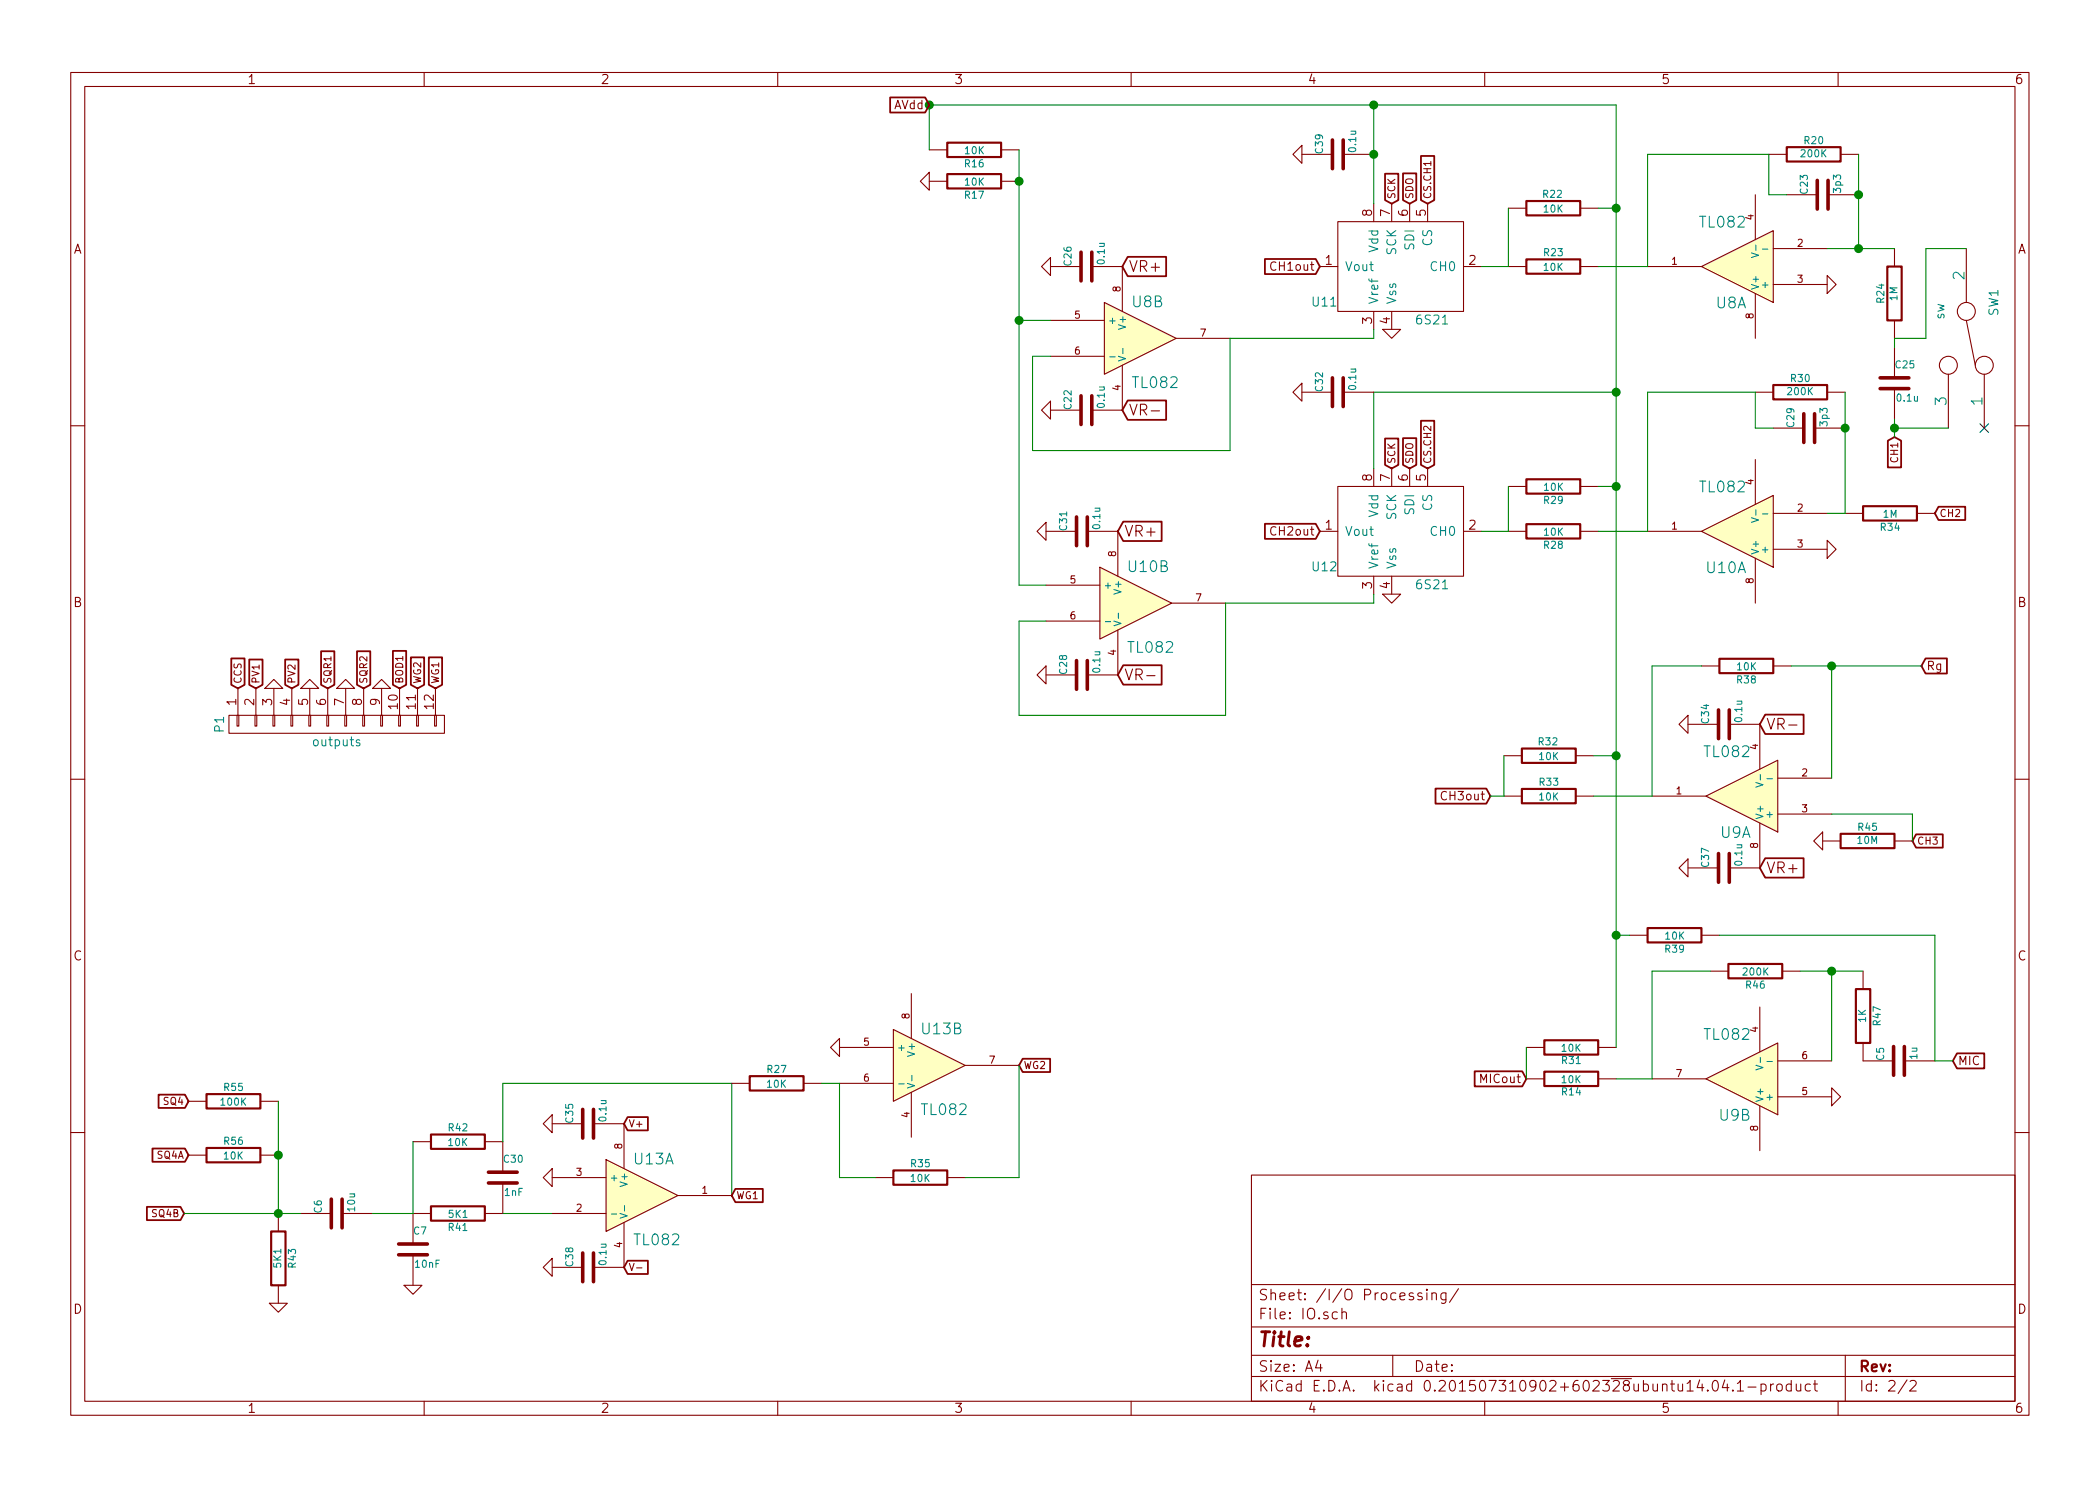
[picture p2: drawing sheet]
<svg xmlns="http://www.w3.org/2000/svg" width="297mm" height="210mm" viewBox="0 0 297 210" stroke-linecap="round" stroke-linejoin="round" font-family="sans-serif">
<g fill="none" stroke="#840000" stroke-width=".15">
<path d="M10 10.3h277v189.9h-277zM12 12.2h273v186.1h-273zM60 10.3v1.9M110 10.3v1.9M160 10.3v1.9M210 10.3v1.9M260 10.3v1.9M130.2 25.6l1.2-1.2v2.5zM131.4 21.2h2.6M131.4 25.6h2.6M141.6 21.2h2.5M141.6 25.6h2.5"/>
<path d="M148.6 36.4v2.6l-1.3-1.3zM148.6 37.7h4.3M154.4 37.7h4.3v6.4M182.9 21.8l1.2-1.2v2.5zM184.1 21.8h4.4M186.7 37.7h2.5M189.2 31.4h17.8v12.7h-17.8zM190 21.8h4.3M194.3 28.8v2.6M196.8 28.8v2.6M199.4 28.8v2.6M201.9 28.8v2.6"/>
<path d="M207 37.7h2.5M213.4 29.5h2.5M213.4 37.7h2.5M223.5 29.5h2.6M223.5 37.7h2.6M233 37.7h7.7M240.7 37.7l10.1-5.1v10.2zM248.3 27.6v6.3M250.2 21.8h2.5M250.8 35.2h7.6M252.7 27.6h4.3M258.4 39l1.3 1.3-1.3 1.2z"/>
<path d="M258.6 27.6h4.3M260.3 21.8h2.6M268 35.2v2.5M278.1 35.2v7.6M148.6 56.8v2.5l-1.3-1.3zM148.6 58h4.3M148.6 45.3h7.6M148.6 50.4h7.6M156.2 42.8l10.2 5.1-10.2 5.1zM158.7 51.7v6.3h-4.3M162.8 58.1h1.2M166.4 47.9h7.6"/>
<path d="M182.9 55.5l1.2-1.3v2.6zM184.1 55.5h4.4M190 55.5h4.3M194.3 44.1v2.5M195.6 46.6h2.5l-1.3 1.3zM196.8 44.1v2.5M248.3 55.5h2.5M248.3 41.5v6.4M250.8 40.3h7.6M258.4 55.5h2.6M268 45.3v2.6M268 49.1v4.4"/>
<path d="M268 55v4.3M275.6 53v7.6M278.1 45.3l1.3 6.4M280.7 53v7.6M10 60.2h2M148 73.9v2.5l-1.3-1.2zM148 75.2h4.3M153.8 75.2h4.3v6.3M186.7 75.2h2.5M189.2 68.8h17.8v12.7h-17.8zM194.3 66.3v2.5M196.8 66.3v2.5"/>
<path d="M199.4 66.3v2.5M201.9 66.3v2.5M207 75.2h2.5M213.4 75.2h2.5M213.4 68.8h2.5M223.5 75.2h2.6M223.5 68.8h2.6M233 75.2h7.7M240.7 75.2l10.1-5.1v10.2zM248.3 65v6.4M248.3 79v6.3M250.8 72.6h7.6"/>
<path d="M250.8 60.6h4.3M250.8 77.7h7.6M256.7 60.6h4.3M258.4 76.4l1.3 1.3-1.3 1.3zM261 72.6h2.5M271.1 72.6h2.6M285 60.2h2M33.7 97.4v3.8M36.2 97.4v3.8M37.5 97.4l1.2-1.3 1.3 1.3zM38.7 97.4v3.8M41.3 97.4v3.8"/>
<path d="M42.5 97.4l1.3-1.3 1.3 1.3zM43.8 97.4v3.8M46.4 97.4v3.8M47.6 97.4l1.3-1.3 1.3 1.3zM48.9 97.4v3.8M51.4 97.4v3.8M52.7 97.4l1.3-1.3 1.2 1.3zM54 97.4v3.8M56.5 97.4v3.8M59.1 97.4v3.8M61.6 97.4v3.8M148 94.2v2.6l-1.3-1.3z"/>
<path d="M148 95.5h4.3M148 82.8h7.6M148 87.9h7.6M155.6 80.3l10.1 5-10.1 5.1zM158.1 89.1v6.4h-4.3M162.2 95.6h1.2M165.7 85.3h7.7M194.3 81.5v2.6M195.6 84.1h2.5l-1.3 1.2zM196.8 81.5v2.6M240.7 94.2h2.5M250.8 94.2h2.6"/>
<path d="M10 110.3h2M32.4 101.2h30.5v2.6h-30.5zM33.5 101.2h.3v1.5h-.3zM36.1 101.2h.2v1.5h-.2zM38.6 101.2h.3v1.5h-.3zM41.1 101.2h.3v1.5h-.3zM43.7 101.2h.2v1.5h-.2zM46.2 101.2h.3v1.5h-.3zM48.8 101.2h.2v1.5h-.2zM51.3 101.2h.3v1.5h-.3zM53.8 101.2h.3v1.5h-.3zM56.4 101.2h.2v1.5h-.2z"/>
<path d="M58.9 101.2h.3v1.5h-.3zM61.5 101.2h.2v1.5h-.2zM212.7 106.9h2.6M212.7 112.6h2.6M222.9 106.9h2.5M222.9 112.6h2.5M233.7 112.6h7.6M237.5 102.5l1.3-1.3v2.6zM238.8 102.5h4.3M241.3 112.6l10.2-5v10.1zM244.6 102.5h4.3v6.3M248.9 116.5v6.3h-4.3"/>
<path d="M251.5 110.1h7.6M251.5 115.2h7.6M253 102.6h1.2M256.5 119l1.3-1.3v2.6zM257.8 119h2.5M268 119h2.5M285 110.3h2M230.5 132.3h2.5M237.5 122.8l1.3-1.3v2.6zM238.8 122.8h4.3M240.7 132.3h2.5M241.9 137.4h2.6"/>
<path d="M252.1 137.4h2.5M263.5 137.4v2.5M26.7 155.8h2.5M36.8 155.8h2.6M76.8 159l1.3-1.3v2.6zM78.1 159h4.3M83.9 159h4.4v6.3M103.5 153.3h2.5M113.7 153.3h2.5M118.7 146.9v2.6l-1.2-1.3zM118.7 148.2h7.7M118.7 153.3h7.7"/>
<path d="M126.4 145.7l10.1 5-10.1 5.1zM128.9 140.6v6.3M128.9 154.6v6.3M136.5 150.7h7.6M215.9 152.6h2.5M215.9 148.2h2.5M226.1 152.6h2.5M226.1 148.2h2.5M233.7 152.6h7.6M241.3 152.6l10.2-5v10.1zM248.9 142.5v6.3M248.9 156.5v6.3"/>
<path d="M251.5 155.2h7.6M251.5 150.1h7.6M259.1 153.9l1.2 1.3-1.2 1.3zM263.5 147.6v2.5h4.3M269.4 150.1h4.3M10 160.2h2M26.7 163.4h2.5M36.8 163.4h2.6M39.4 171.7v2.5M42.5 171.7h4.4M48.4 171.7h4.3M58.4 177.5v4.4"/>
<path d="M58.4 161.5h2.6M61 171.7h-2.6v4.3M68.6 161.5h2.5v4.4M71.1 167.4v4.3h-2.5M76.8 166.6l1.3-1.3v2.6zM76.8 179.3l1.3-1.3v2.6zM78.1 171.7h7.6M78.1 179.3h4.3M78.1 166.6h7.6M85.7 164.1l10.2 5.1-10.2 5zM88.3 173v6.3h-4.4M89 178.8l.4 1 .3-1"/>
<path d="M90 179.4h.8M95.9 169.2h7.6M123.8 166.6h2.6M134 166.6h2.5M177 166.3h108v32h-108zM285 160.2h2M38.1 184.4h2.5l-1.2 1.3zM39.4 181.9v2.5M57.1 181.9h2.6l-1.3 1.2zM60 198.3v1.9M110 198.3v1.9M160 198.3v1.9"/>
<path d="M177 194.8h108M177 191.8h108M177 187.8h108M177 181.8h108M186.4 192.5l-.3 1h.9M186.8 193v1M189.2 185.7l-.5-.1-.3 .3 .1 .6 .2 .1 .5-.1M189.8 185.7a.38 .38 0 0 1 .6 .1v.8M189.8 185.1v1.5M197 191.8v3M201.1 183a.37 .37 0 0 0-.6 .1v.1a.54 .54 0 0 0 .6 .3l.1 .1-.1 .2-.1 .1-.5-.1M201.8 182.4v.1v.1l.1-.1-.1-.1v.2"/>
<path d="M201.8 182.9v1M202.5 183.1a.38 .38 0 0 1 .7 0v.8M202.5 182.9v1M204.5 182.9v1.2a.39 .39 0 0 1-.6 .2M204.5 183l-.4-.1-.3 .3 .1 .6 .2 .1 .4-.1M206.3 182.3l-1.3 2M210 198.3v1.9M242.3 195.5a.35 .35 0 0 1 .4-.2 .35 .35 0 0 1 .3 .3 .77 .77 0 0 1-.5 1.2 .9 .9 0 0 1-.2-1.3zM244 195.2l-.4 1.1h1M244.3 195.8v1M245.1 196.7h.1l-.1 .1-.1-.1h.1v.1M245.7 195.8l.5-.5v1.5"/>
<path d="M245.7 196.8h.9M247.2 196.3h1.2M249.1 195.9a.48 .48 0 0 1 .6 .1l.1 .1-.1 .6a.48 .48 0 0 1-.6 0M249.1 195.8v1.5M250.4 195.8v1M250.9 195.8l-.3 .1-.2 .2M251.4 196a.41 .41 0 0 1 .7 .1v.4a.41 .41 0 0 1-.4 .3 .41 .41 0 0 1-.4-.3zM253.4 195.9l-.5-.1-.2 .3v.6l.2 .1 .5-.1M253.4 195.3v1.5M254.1 195.8l.1 .9a.4 .4 0 0 0 .5 0M254.7 195.8v1M256.1 195.9l-.5-.1-.3 .3 .1 .6 .2 .1 .5-.1"/>
<path d="M256.5 195.8h.6M256.7 195.3v1.3l.2 .2h.2M260 198.3v1.9M261 191.8v6.5M269.7 195.2l-1.2 2M270.2 195.5l.2-.2 .5 .1a.37 .37 0 0 1 .1 .6l-.9 .8h.9"/>
<circle cx="275.6" cy="51.7" r="1.27"/>
<circle cx="278.1" cy="44.1" r="1.27"/>
<circle cx="280.7" cy="51.7" r="1.27"/>
</g>
<g fill="none" stroke="#840000" stroke-width=".3">
<path d="M134 20.2h7.6v2h-7.6zM134 24.6h7.6v2.1h-7.6zM215.9 28.4h7.6v2.1h-7.6zM215.9 36.7h7.6v2h-7.6zM252.7 20.8h7.6v2.1h-7.6zM267 37.7h2v7.6h-2zM250.8 54.5h7.6v2h-7.6zM215.9 74.2h7.6v2h-7.6zM215.9 67.8h7.6v2h-7.6zM263.5 71.6h7.6v2.1h-7.6zM243.2 93.2h7.6v2h-7.6zM215.3 105.9h7.6v2h-7.6z"/>
<path d="M215.3 111.6h7.6v2.1h-7.6zM260.3 118h7.7v2h-7.7zM233 131.3h7.7v2h-7.7zM244.5 136.4h7.6v2h-7.6zM262.5 139.9h2v7.7h-2zM29.2 154.8h7.6v2h-7.6zM106 152.3h7.7v2h-7.7zM218.4 151.6h7.7v2.1h-7.7zM218.4 147.2h7.7v2h-7.7zM29.2 162.4h7.6v2.1h-7.6zM38.4 174.2h2v7.7h-2zM61 160.5h7.6v2.1h-7.6z"/>
<path d="M61 170.7h7.6v2h-7.6zM126.4 165.6h7.6v2h-7.6z"/>
</g>
<g fill="none" stroke="#840000" stroke-width=".51">
<path d="M188.5 19.8v4.1M190 19.8v4.1M152.9 35.7v4M154.4 35.7v4M257 25.5v4.1M258.6 25.5v4.1M152.9 56v4.1M154.4 56v4.1M188.5 53.5v4M190 53.5v4M255.1 58.5v4.1M256.7 58.5v4.1"/>
<path d="M265.9 55h4.1M265.9 53.5h4.1M152.3 73.1v4.1M153.8 73.1v4.1M152.3 93.5v4M153.8 93.5v4M243.1 100.5v4M244.6 100.5v4M243.1 120.8v4M244.6 120.8v4M82.4 157v4M83.9 157v4"/>
<path d="M267.8 148.1v4M269.4 148.1v4M46.9 169.7v4M48.4 169.7v4M56.4 177.5h4.1M56.4 176h4.1M69.1 167.4h4.1M69.1 165.9h4.1M82.4 177.3v4.1M83.9 177.3v4.1"/>
</g>
<g fill="#ffffc2" stroke="#ffffc2" stroke-width=".14">
<path d="M240.7 75.2l10.1-5.1v10.2z"/>
<path d="M155.6 80.3l10.1 5-10.1 5.1z"/>
<path d="M240.7 37.7l10.1-5.1v10.2z"/>
<path d="M156.2 42.8l10.2 5.1-10.2 5.1z"/>
<path d="M241.3 112.6l10.2-5v10.1z"/>
<path d="M241.3 152.6l10.2-5v10.1z"/>
<path d="M126.4 145.7l10.1 5-10.1 5.1z"/>
<path d="M85.7 164.1l10.2 5.1-10.2 5z"/>
</g>
<g fill="none" stroke="#008484" stroke-width=".15">
<path d="M247.7 35.8l1 .3-1 .3M248.4 34.7v.7M249.3 35.2h.8M157 50.5h.7M158.2 50.4l1 .3-1 .4M158.8 49.3v.8M247.7 73.2l1 .4-1 .3M248.4 72.1v.8M249.3 72.7h.8M156.3 88h.8M157.6 87.9l1 .3-1 .3M158.2 86.8v.7"/>
<path d="M50.9 104.7h-.3l-.2 .1v.2l.5 .2v.3h-.2h-.3M248.4 110.7l1 .3-1 .4M249 109.6v.8M249.9 110.2h.8M127.1 153.4h.8M128.3 153.3l1.1 .3-1.1 .3M129 152.2v.7M248.4 150.7l1 .3-1 .4M249 149.6v.8M249.9 150.2h.8M86.5 171.8h.7M87.7 171.7l1 .3-1 .4"/>
<path d="M88.3 170.6v.7"/>
</g>
<g fill="none" stroke="#840000" stroke-width=".25">
<path d="M125.9 13.8h5l.5 1.1-.5 1h-5zM159.5 36.3h5.4v2.8h-5.4l-.8-1.4zM178.9 36.6h7.2l.6 1.1-.6 1.1h-7.2zM195.9 24.6h1.9v3.7l-1 .5-.9-.5zM198.5 24.5h1.8v3.8l-.9 .5-.9-.5zM201 22.1h1.9v6.2l-1 .5-.9-.5zM159.5 56.7h5.4v2.7h-5.4l-.8-1.4zM201 59.5h1.9v6.3l-1 .5-.9-.5zM158.9 73.8h5.4v2.7h-5.4l-.8-1.3zM178.9 74.1h7.2l.6 1.1-.6 1h-7.2zM195.9 62h1.9v3.8l-1 .5-.9-.5zM198.5 62h1.8v3.8l-.9 .5-.9-.5z"/>
<path d="M267 62.4l1-.6 .9 .6v3.7h-1.9zM274.2 71.7h3.8v1.9h-3.8l-.5-1zM32.7 93.2h1.9v3.7l-.9 .5-1-.5zM35.3 93.3h1.8v3.6l-.9 .5-.9-.5zM40.3 93.3h1.9v3.6l-.9 .5-1-.5zM45.4 92.1h1.9v4.8l-.9 .5-1-.5zM50.5 92.1h1.9v4.8l-1 .5-.9-.5zM55.6 92.1h1.9v4.8l-1 .5-.9-.5zM58.1 93h1.9v3.9l-.9 .5-1-.5zM60.7 93h1.8v3.9l-.9 .5-.9-.5zM158.9 94.1h5.4v2.8h-5.4l-.8-1.4zM272.4 93.2h3v2.1h-3l-.6-1.1z"/>
<path d="M203 111.6h7.2l.6 1-.6 1.1h-7.2zM249.7 101.1h5.4v2.8h-5.4l-.8-1.4zM271 118.1h3.8v1.8h-3.8l-.5-.9zM249.7 121.4h5.4v2.8h-5.4l-.8-1.4zM22.4 154.9h3.8l.5 .9-.5 1h-3.8zM88.8 158.1h2.8v1.8h-2.8l-.5-.9zM144.7 149.8h3.8v1.9h-3.8l-.6-1zM208.6 151.6h6.7l.6 1-.6 1.1h-6.7zM276.8 149h3.9v2.2h-3.9l-.6-1.1zM20.8 170.8h4.7l.5 .9-.5 .9h-4.7zM21.6 162.5h4.6l.5 .9-.5 1h-4.6zM88.8 178.4h2.8v1.9h-2.8l-.5-1z"/>
<path d="M104 168.2h3.9v1.9h-3.9l-.5-.9z"/>
</g>
<g fill="none" stroke="#008400" stroke-width=".15">
<path d="M194.3 14.9v13.9M131.4 21.2v-6.3h97.2v133.3M144.1 21.2v61.6h3.9M213.4 29.5v8.2h-3.9M226.1 29.5h2.5M252.7 27.6h-2.5v-5.8h-17.2v15.9h-6.9M258.4 35.2h9.6M262.9 21.8v13.4M278.1 35.2h-5.7v12.7h-4.4v1.2M144.1 45.3h4.5M194.3 46.6v1.3h-20.3v15.8h-28v-13.3h2.6M228.6 55.5h-34.3v10.8"/>
<path d="M261 55.5v17.1h-2.6M268 59.3v2.5M213.4 68.8v6.4h-3.9M226.1 68.8h2.5M250.8 60.6h-2.5v-5.1h-15.3v19.7h-6.9M268 60.6h7.6M194.3 84.1v1.2h-20.9v15.9h-29.3v-13.3h3.9M240.7 94.2h-7v18.4h-8.3M253.4 94.2h18.4M259.1 94.2v15.9M212.7 106.9v5.7h-1.9M225.4 106.9h3.2"/>
<path d="M259.1 115.2h11.4v3.8M228.6 132.3h1.9M241.9 137.4h-8.2v15.2h-5.1M243.2 132.3h30.5v17.8h2.5M254.6 137.4h8.9M259.1 137.4v12.7M39.4 155.8v15.3M116.2 153.3h2.5v13.3h5.1M144.1 150.7v15.9h-7.6M215.9 148.2v4.4M26 171.7h16.5M58.4 161.5v10.2h-5.7"/>
<path d="M71.1 171.7h7M71.1 161.5v-8.2h32.4v15.9"/>
</g>
<g fill="#008400" stroke="#008400" stroke-width=".25">
<circle cx="261" cy="60.6" r=".51"/>
<circle cx="262.9" cy="27.6" r=".51"/>
<circle cx="259.1" cy="137.4" r=".51"/>
<circle cx="131.4" cy="14.9" r=".51"/>
<circle cx="144.1" cy="25.6" r=".51"/>
<circle cx="228.6" cy="29.5" r=".51"/>
<circle cx="194.3" cy="14.9" r=".51"/>
<circle cx="228.6" cy="68.8" r=".51"/>
<circle cx="228.6" cy="55.5" r=".51"/>
<circle cx="144.1" cy="45.3" r=".51"/>
<circle cx="228.6" cy="132.3" r=".51"/>
<circle cx="228.6" cy="106.9" r=".51"/>
<circle cx="259.1" cy="94.2" r=".51"/>
<circle cx="194.3" cy="21.8" r=".51"/>
<circle cx="262.9" cy="35.2" r=".51"/>
<circle cx="268" cy="60.6" r=".51"/>
<circle cx="39.4" cy="171.7" r=".51"/>
<circle cx="39.4" cy="163.4" r=".51"/>
</g>
<path d="M280.1 60l1.2 1.2M281.3 60l-1.2 1.2" fill="none" stroke="#000084" stroke-width=".15"/>
<text font-size="2.8" fill="#840000" x="178" y="190.5">Title:</text>
<g font-size="2.1" fill="#008484">
<text x="240.6" y="32.2">TL082</text>
<text x="277.9" y="39.6" transform="rotate(-90 277.9 39.6)">2</text>
<text x="160.2" y="43.5">U8B</text>
<text x="242.7" y="43.6">U8A</text>
<text x="160.3" y="54.9">TL082</text>
<text x="275.3" y="57.3" transform="rotate(-90 275.3 57.3)">3</text>
<text x="280.4" y="57.3" transform="rotate(-90 280.4 57.3)">1</text>
<text x="240.6" y="69.7">TL082</text>
<text x="159.7" y="80.9">U10B</text>
<text x="241.4" y="81.1">U10A</text>
<text x="159.7" y="92.4">TL082</text>
<text x="241.2" y="107.1">TL082</text>
<text x="243.4" y="118.6">U9A</text>
<text x="130.5" y="146.3">U13B</text>
<text x="241.2" y="147.1">TL082</text>
<text x="130.5" y="157.8">TL082</text>
<text x="243.3" y="158.6">U9B</text>
<text x="89.7" y="164.8">U13A</text>
<text x="89.8" y="176.2">TL082</text>
</g>
<g font-size="2.1" fill="#840000">
<text x="159.7" y="38.5">VR+</text>
<text x="159.7" y="58.8">VR-</text>
<text x="159" y="75.9">VR+</text>
<text x="159" y="96.3">VR-</text>
<text x="249.8" y="103.2">VR-</text>
<text x="249.8" y="123.6">VR+</text>
<text x="178" y="184">Sheet: /I/O Processing/</text>
<text x="178" y="186.7">File: IO.sch</text>
<text x="178" y="196.9">KiCad E.D.A. kicad 0.201507310902+602328ubuntu14.04.1-product</text>
<text x="178" y="194.1">Size: A4</text>
<text x="200" y="194.1">Date:</text>
<text x="263" y="194.1">Rev:</text>
<text x="263" y="196.9">Id: 2/2</text>
</g>
<g font-size="1.8" fill="#840000">
<text x="35" y="11.9">1</text>
<text x="85" y="11.9">2</text>
<text x="135" y="11.9">3</text>
<text x="185" y="11.9">4</text>
<text x="235" y="11.9">5</text>
<text x="285" y="11.9">6</text>
<text x="10.4" y="35.9">A</text>
<text x="194.1" y="30.6" transform="rotate(-90 194.1 30.6)">8</text>
<text x="196.6" y="30.6" transform="rotate(-90 196.6 30.6)">7</text>
<text x="199.1" y="30.6" transform="rotate(-90 199.1 30.6)">6</text>
<text x="201.7" y="30.6" transform="rotate(-90 201.7 30.6)">5</text>
<text x="285.4" y="35.9">A</text>
<text x="187.5" y="37.5">1</text>
<text x="207.8" y="37.5">2</text>
<text x="194.1" y="45.8" transform="rotate(-90 194.1 45.8)">3</text>
<text x="196.6" y="45.8" transform="rotate(-90 196.6 45.8)">4</text>
<text x="194.1" y="68" transform="rotate(-90 194.1 68)">8</text>
<text x="196.6" y="68" transform="rotate(-90 196.6 68)">7</text>
<text x="199.1" y="68" transform="rotate(-90 199.1 68)">6</text>
<text x="201.7" y="68" transform="rotate(-90 201.7 68)">5</text>
<text x="187.5" y="74.9">1</text>
<text x="207.8" y="74.9">2</text>
<text x="194.1" y="83.3" transform="rotate(-90 194.1 83.3)">3</text>
<text x="196.6" y="83.3" transform="rotate(-90 196.6 83.3)">4</text>
<text x="10.4" y="85.9">B</text>
<text x="285.4" y="85.9">B</text>
<text x="33.4" y="99.8" transform="rotate(-90 33.4 99.8)">1</text>
<text x="35.9" y="99.8" transform="rotate(-90 35.9 99.8)">2</text>
<text x="38.5" y="99.8" transform="rotate(-90 38.5 99.8)">3</text>
<text x="41" y="99.8" transform="rotate(-90 41 99.8)">4</text>
<text x="43.6" y="99.8" transform="rotate(-90 43.6 99.8)">5</text>
<text x="46.1" y="99.8" transform="rotate(-90 46.1 99.8)">6</text>
<text x="48.6" y="99.8" transform="rotate(-90 48.6 99.8)">7</text>
<text x="51.2" y="99.8" transform="rotate(-90 51.2 99.8)">8</text>
<text x="53.7" y="99.8" transform="rotate(-90 53.7 99.8)">9</text>
<text x="56.3" y="100.3" transform="rotate(-90 56.3 100.3)">10</text>
<text x="58.8" y="100.3" transform="rotate(-90 58.8 100.3)">11</text>
<text x="61.3" y="100.3" transform="rotate(-90 61.3 100.3)">12</text>
<text x="10.4" y="135.9">C</text>
<text x="285.4" y="135.9">C</text>
<text x="10.4" y="185.9">D</text>
<text x="285.4" y="185.9">D</text>
<text x="35" y="199.9">1</text>
<text x="85" y="199.9">2</text>
<text x="135" y="199.9">3</text>
<text x="185" y="199.9">4</text>
<text x="235" y="199.9">5</text>
<text x="285" y="199.9">6</text>
</g>
<g font-size="1.8" fill="#008484">
<text x="194.9" y="35.7" transform="rotate(-90 194.9 35.7)">Vdd</text>
<text x="200" y="35.3" transform="rotate(-90 200 35.3)">SDI</text>
<text x="202.6" y="34.8" transform="rotate(-90 202.6 34.8)">CS</text>
<text x="190.2" y="38.3">Vout</text>
<text x="197.5" y="36.1" transform="rotate(-90 197.5 36.1)">SCK</text>
<text x="202.5" y="38.3">CH0</text>
<text x="185.7" y="43.4">U11</text>
<text x="194.9" y="43" transform="rotate(-90 194.9 43)">Vref</text>
<text x="197.5" y="43" transform="rotate(-90 197.5 43)">Vss</text>
<text x="200.5" y="45.9">6S21</text>
<text x="275" y="45.2" transform="rotate(-90 275 45.2)">sw</text>
<text x="282.7" y="44.7" transform="rotate(-90 282.7 44.7)">SW1</text>
<text x="190.2" y="75.8">Vout</text>
<text x="194.9" y="73.2" transform="rotate(-90 194.9 73.2)">Vdd</text>
<text x="197.5" y="73.6" transform="rotate(-90 197.5 73.6)">SCK</text>
<text x="200" y="72.8" transform="rotate(-90 200 72.8)">SDI</text>
<text x="202.5" y="75.8">CH0</text>
<text x="202.6" y="72.3" transform="rotate(-90 202.6 72.3)">CS</text>
<text x="185.7" y="80.8">U12</text>
<text x="194.9" y="80.5" transform="rotate(-90 194.9 80.5)">Vref</text>
<text x="197.5" y="80.5" transform="rotate(-90 197.5 80.5)">Vss</text>
<text x="200.5" y="83.4">6S21</text>
<text x="31.7" y="103.6" transform="rotate(-90 31.7 103.6)">P1</text>
<text x="44.4" y="105.6">outputs</text>
</g>
<g font-size="1.7" fill="#840000">
<text x="126.4" y="15.4">AVdd</text>
<text x="180" y="38.3">CH1out</text>
<text x="180" y="75.8">CH2out</text>
<text x="272.5" y="94.8">Rg</text>
<text x="204.2" y="113.2">CH3out</text>
<text x="209.5" y="153.2">MICout</text>
<text x="277" y="150.7">MIC</text>
</g>
<g font-size="1.4" fill="#008484">
<text x="136.5" y="23.7">R16</text>
<text x="136.5" y="21.8">10K</text>
<text x="187.1" y="21.7" transform="rotate(-90 187.1 21.7)">C39</text>
<text x="191.8" y="21.4" transform="rotate(-90 191.8 21.4)">0.1u</text>
<text x="254.8" y="22.2">200K</text>
<text x="255.2" y="20.4">R20</text>
<text x="136.5" y="28.1">R17</text>
<text x="136.5" y="26.3">10K</text>
<text x="218.3" y="28">R22</text>
<text x="255.7" y="27.4" transform="rotate(-90 255.7 27.4)">C23</text>
<text x="260.4" y="27.2" transform="rotate(-90 260.4 27.2)">3p3</text>
<text x="218.4" y="30.1">10K</text>
<text x="151.6" y="37.5" transform="rotate(-90 151.6 37.5)">C26</text>
<text x="156.3" y="37.3" transform="rotate(-90 156.3 37.3)">0.1u</text>
<text x="218.4" y="38.3">10K</text>
<text x="218.4" y="36.2">R23</text>
<text x="248.8" y="41" transform="rotate(-90 248.8 41)">V+</text>
<text x="249.5" y="40.8">+</text>
<text x="156.7" y="45.8">+</text>
<text x="159.3" y="46.3" transform="rotate(-90 159.3 46.3)">V+</text>
<text x="266.5" y="42.8" transform="rotate(-90 266.5 42.8)">R24</text>
<text x="268.4" y="42.5" transform="rotate(-90 268.4 42.5)">1M</text>
<text x="268.1" y="52.1">C25</text>
<text x="151.6" y="57.9" transform="rotate(-90 151.6 57.9)">C22</text>
<text x="156.3" y="57.6" transform="rotate(-90 156.3 57.6)">0.1u</text>
<text x="187.1" y="55.3" transform="rotate(-90 187.1 55.3)">C32</text>
<text x="191.8" y="55.1" transform="rotate(-90 191.8 55.1)">0.1u</text>
<text x="252.9" y="55.9">200K</text>
<text x="253.3" y="54">R30</text>
<text x="268.4" y="56.8">0.1u</text>
<text x="253.8" y="60.4" transform="rotate(-90 253.8 60.4)">C29</text>
<text x="258.5" y="60.2" transform="rotate(-90 258.5 60.2)">3p3</text>
<text x="218.4" y="71.3">R29</text>
<text x="218.4" y="69.4">10K</text>
<text x="150.9" y="75" transform="rotate(-90 150.9 75)">C31</text>
<text x="155.6" y="74.7" transform="rotate(-90 155.6 74.7)">0.1u</text>
<text x="218.4" y="77.6">R28</text>
<text x="218.4" y="75.8">10K</text>
<text x="266" y="75.1">R34</text>
<text x="266.4" y="73.2">1M</text>
<text x="156.1" y="83.3">+</text>
<text x="158.6" y="83.8" transform="rotate(-90 158.6 83.8)">V+</text>
<text x="248.8" y="78.5" transform="rotate(-90 248.8 78.5)">V+</text>
<text x="249.5" y="78.2">+</text>
<text x="150.9" y="95.3" transform="rotate(-90 150.9 95.3)">C28</text>
<text x="155.6" y="95.1" transform="rotate(-90 155.6 95.1)">0.1u</text>
<text x="245.7" y="94.8">10K</text>
<text x="245.7" y="96.7">R38</text>
<text x="217.7" y="105.5">R32</text>
<text x="217.8" y="107.5">10K</text>
<text x="241.7" y="102.3" transform="rotate(-90 241.7 102.3)">C34</text>
<text x="246.4" y="102.1" transform="rotate(-90 246.4 102.1)">0.1u</text>
<text x="217.8" y="113.3">10K</text>
<text x="217.8" y="111.2">R33</text>
<text x="249.4" y="115.9" transform="rotate(-90 249.4 115.9)">V+</text>
<text x="250.1" y="115.7">+</text>
<text x="262.8" y="119.4">10M</text>
<text x="262.9" y="117.5">R45</text>
<text x="241.7" y="122.6" transform="rotate(-90 241.7 122.6)">C37</text>
<text x="246.4" y="122.4" transform="rotate(-90 246.4 122.4)">0.1u</text>
<text x="235.6" y="134.8">R39</text>
<text x="235.6" y="132.9">10K</text>
<text x="246.6" y="138">200K</text>
<text x="247" y="139.9">R46</text>
<text x="126.9" y="148.7">+</text>
<text x="129.4" y="149.2" transform="rotate(-90 129.4 149.2)">V+</text>
<text x="220.9" y="148.8">10K</text>
<text x="263.9" y="144.6" transform="rotate(-90 263.9 144.6)">1K</text>
<text x="266" y="145.1" transform="rotate(-90 266 145.1)">R47</text>
<text x="271.2" y="149.8" transform="rotate(-90 271.2 149.8)">1u</text>
<text x="31.7" y="154.4">R55</text>
<text x="108.5" y="153.9">10K</text>
<text x="108.6" y="151.8">R27</text>
<text x="220.9" y="153.3">10K</text>
<text x="221" y="155">R14</text>
<text x="221" y="150.5">R31</text>
<text x="249.4" y="156" transform="rotate(-90 249.4 156)">V+</text>
<text x="250.1" y="155.7">+</text>
<text x="266.5" y="150" transform="rotate(-90 266.5 150)">C5</text>
<text x="31.3" y="156.4">100K</text>
<text x="31.7" y="162">R56</text>
<text x="63.5" y="160.1">R42</text>
<text x="81.1" y="158.8" transform="rotate(-90 81.1 158.8)">C35</text>
<text x="85.8" y="158.6" transform="rotate(-90 85.8 158.6)">0.1u</text>
<text x="31.7" y="164.1">10K</text>
<text x="63.4" y="162.1">10K</text>
<text x="71.3" y="164.5">C30</text>
<text x="86.2" y="167.1">+</text>
<text x="88.8" y="167.6" transform="rotate(-90 88.8 167.6)">V+</text>
<text x="128.9" y="167.2">10K</text>
<text x="128.9" y="165.1">R35</text>
<text x="45.5" y="171.6" transform="rotate(-90 45.5 171.6)">C6</text>
<text x="50.2" y="171.3" transform="rotate(-90 50.2 171.3)">10u</text>
<text x="63.5" y="172.3">5K1</text>
<text x="71.4" y="169.2">1nF</text>
<text x="39.8" y="179.3" transform="rotate(-90 39.8 179.3)">5K1</text>
<text x="41.9" y="179.3" transform="rotate(-90 41.9 179.3)">R43</text>
<text x="58.5" y="174.7">C7</text>
<text x="58.8" y="179.4">10nF</text>
<text x="63.5" y="174.2">R41</text>
<text x="81.1" y="179.1" transform="rotate(-90 81.1 179.1)">C38</text>
<text x="85.8" y="178.9" transform="rotate(-90 85.8 178.9)">0.1u</text>
</g>
<g font-size="1.4" fill="#840000">
<text x="197.4" y="28.2" transform="rotate(-90 197.4 28.2)">SCK</text>
<text x="199.9" y="28.2" transform="rotate(-90 199.9 28.2)">SDO</text>
<text x="202.4" y="28.2" transform="rotate(-90 202.4 28.2)">CS.CH1</text>
<text x="248" y="31.1" transform="rotate(-90 248 31.1)">4</text>
<text x="254.3" y="34.9">2</text>
<text x="158.5" y="41.3" transform="rotate(-90 158.5 41.3)">8</text>
<text x="236.5" y="37.5">1</text>
<text x="254.3" y="40">3</text>
<text x="152" y="45.1">5</text>
<text x="169.8" y="47.6">7</text>
<text x="248" y="45.1" transform="rotate(-90 248 45.1)">8</text>
<text x="152" y="50.2">6</text>
<text x="158.5" y="55.2" transform="rotate(-90 158.5 55.2)">4</text>
<text x="197.4" y="65.6" transform="rotate(-90 197.4 65.6)">SCK</text>
<text x="199.9" y="65.6" transform="rotate(-90 199.9 65.6)">SDO</text>
<text x="202.4" y="65.6" transform="rotate(-90 202.4 65.6)">CS.CH2</text>
<text x="268.5" y="65.3" transform="rotate(-90 268.5 65.3)">CH1</text>
<text x="248" y="68.6" transform="rotate(-90 248 68.6)">4</text>
<text x="236.5" y="74.9">1</text>
<text x="254.3" y="72.4">2</text>
<text x="254.3" y="77.5">3</text>
<text x="274.3" y="73.1">CH2</text>
<text x="151.4" y="82.5">5</text>
<text x="157.9" y="78.7" transform="rotate(-90 157.9 78.7)">8</text>
<text x="248" y="82.5" transform="rotate(-90 248 82.5)">8</text>
<text x="151.4" y="87.6">6</text>
<text x="169.2" y="85.1">7</text>
<text x="157.9" y="92.7" transform="rotate(-90 157.9 92.7)">4</text>
<text x="34.2" y="96.7" transform="rotate(-90 34.2 96.7)">CCS</text>
<text x="36.7" y="96.7" transform="rotate(-90 36.7 96.7)">PV1</text>
<text x="41.8" y="96.7" transform="rotate(-90 41.8 96.7)">PV2</text>
<text x="46.9" y="96.7" transform="rotate(-90 46.9 96.7)">SQR1</text>
<text x="51.9" y="96.7" transform="rotate(-90 51.9 96.7)">SQR2</text>
<text x="57" y="96.7" transform="rotate(-90 57 96.7)">BOD1</text>
<text x="59.6" y="96.7" transform="rotate(-90 59.6 96.7)">WG2</text>
<text x="62.1" y="96.7" transform="rotate(-90 62.1 96.7)">WG1</text>
<text x="248.7" y="106" transform="rotate(-90 248.7 106)">4</text>
<text x="237.1" y="112.4">1</text>
<text x="254.9" y="109.8">2</text>
<text x="254.9" y="114.9">3</text>
<text x="271.2" y="119.5">CH3</text>
<text x="248.7" y="120" transform="rotate(-90 248.7 120)">8</text>
<text x="122.2" y="147.9">5</text>
<text x="128.7" y="144.1" transform="rotate(-90 128.7 144.1)">8</text>
<text x="248.7" y="146" transform="rotate(-90 248.7 146)">4</text>
<text x="254.9" y="149.9">6</text>
<text x="122.2" y="153">6</text>
<text x="140" y="150.5">7</text>
<text x="144.8" y="151.3">WG2</text>
<text x="237.1" y="152.4">7</text>
<text x="254.9" y="154.9">5</text>
<text x="23.2" y="156.3">SQ4</text>
<text x="88.9" y="159.5">V+</text>
<text x="128.7" y="158.1" transform="rotate(-90 128.7 158.1)">4</text>
<text x="248.7" y="160" transform="rotate(-90 248.7 160)">8</text>
<text x="22.1" y="164">SQ4A</text>
<text x="81.5" y="166.4">3</text>
<text x="88" y="162.6" transform="rotate(-90 88 162.6)">8</text>
<text x="21.5" y="172.2">SQ4B</text>
<text x="81.5" y="171.4">2</text>
<text x="99.3" y="168.9">1</text>
<text x="104.2" y="169.7">WG1</text>
<text x="88" y="176.5" transform="rotate(-90 88 176.5)">4</text>
</g>
</svg>
